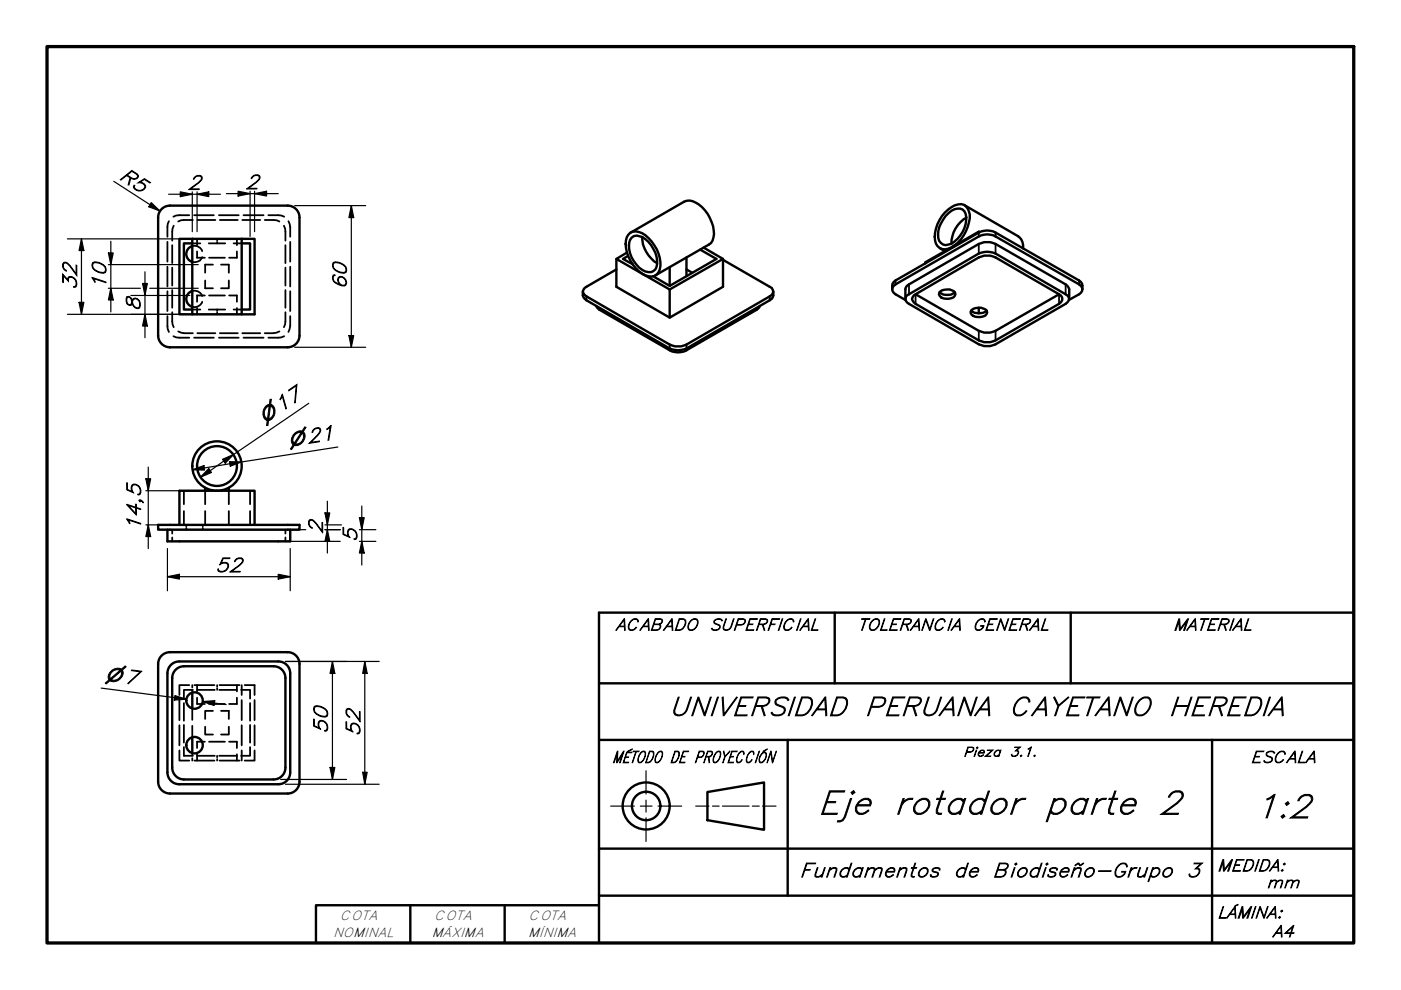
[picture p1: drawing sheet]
<svg xmlns="http://www.w3.org/2000/svg" width="297mm" height="210mm" viewBox="0 0 297 210" stroke-linecap="round" stroke-linejoin="round" font-family="sans-serif">
<!-- layer: Oculto (ISO) -->
<g fill="none" stroke="#000" stroke-width=".38">
<path d="M35.5 51.3v4.2M35.5 56.6v4.1M35.8 46.9l-.3 1.2v2.1M36.5 52v3.8M36.5 56.7v3.9M36.8 47.9l-.3 1.2v1.9M40.1 45.6l-2.8 .1-.5 .2M40.8 52.2a1.71 1.71 0 0 1 2.1 1M40.8 51.6h1.7M40.9 46.6l-2.5 .1-.6 .3M41.1 45.6h4.2M41.8 50.6v1.4"/>
<path d="M41.8 53.3v1.3h1.6M41.8 46.6h3.9M42.9 54.5a1.6 1.6 0 0 1-2.1 1M43.5 59.5v1.6h1.6M44.3 51.6h3.5M44.3 54.6h3.4M45.1 56.1h-1.6v1.7M46 50.6v.4M46 51.3v.3M46.4 45.6h4.2M46.6 46.6h3.8M46.9 56.1h1.6v1.7"/>
<path d="M48.5 59.5v1.6h-1.6M49.5 51.6h1.7M50.2 50.6v1.4M50.2 53.3v1.3h-1.6M51.4 46.6h3.8M51.6 45.6h4.3M56.1 46.6l2.6 .1 .5 .3M56.9 45.6h2.1l1.3 .3M60.2 47.9l.3 .6v2.5M60.5 52v3.8M60.5 56.7v3.9M61.2 46.9l.3 1.2v2.1"/>
<path d="M61.5 51.3v4.2M61.5 56.6v4.1M35.5 67v2.1l.3 1.3M35.5 61.8v4.1M36.5 66.2v1.9l.3 1.3M36.5 61.5v3.7M36.8 71.3l.5 .2 2.8 .1M37.8 70.3l1.2 .3h1.9M40.8 61.7a1.71 1.71 0 0 1 2.1 1.1M40.8 65.6h1.7M41.1 71.6h4.2M41.8 65.3v1.3"/>
<path d="M41.8 70.6h3.9M42.9 64a1.68 1.68 0 0 1-2.1 1.1M43.4 62.6h-1.6v1.4M44.3 65.6h3.5M44.3 62.6h3.4M46 65.6v.3M46 66.3v.3M46.4 71.6h4.2M46.6 70.6h3.8M48.6 62.6h1.6v1.4M49.5 65.6h1.7M50.2 65.3v1.3"/>
<path d="M51.4 70.6h3.8M51.6 71.6h4.3M59.2 70.3l-1.2 .3h-1.9M60.3 71.3l-1.3 .3h-2.1M60.5 66.2v2.5l-.3 .7M60.5 61.5v3.7M61.5 67v2.1l-.3 1.3M61.5 61.8v4.1M36.5 112.3v.8M36.5 114v.8M39 104v2.9M39 108.4v2.9"/>
<path d="M39.5 111.3v.3M39.5 111.9v.4M43 111.3v.3M43 111.9v.4M43.5 104v2.9M43.5 108.4v2.9M48.5 104v2.9M48.5 108.4v2.9M53 104v2.9M53 108.4v2.9M60.5 112.3v.8M60.5 114v.8"/>
<path d="M38 159.1v2.2h2.1M38 148.4v4.3M38 153.8v4.2M39 149.1v3.7M39 153.7v3.8M39 158.4v1.8h1.9M40.1 145.3h-2.1v2.1M40.8 145.3v.5M40.8 146.3v.5M40.8 150.1v2.5M40.8 153.9v2.4M40.8 159.7v.5"/>
<path d="M40.9 146.3h-1.9v1.8M41.2 145.3h4.3M41.8 145.3v1.3M41.8 147.9v1.4h1.6M41.8 159.9v1.4M41.8 146.3h3.7M43.4 157.3h-1.6v1.3M43.5 154.1v1.6h1.6M44.3 149.3h3.4M44.3 157.3h3.4M45.1 150.7h-1.6v1.7M46 145.3v.3"/>
<path d="M46 145.9v.4M46.5 146.3h3.7M46.5 145.3h4.3M46.9 150.7h1.6v1.7M48.5 154.1v1.6h-1.6M48.6 157.3h1.6v1.3M50.2 145.3v1.3M50.2 147.9v1.4h-1.6M50.2 159.9v1.4M51.1 146.3h1.9v1.8M51.2 145.3v2.1M51.2 148.4v4.3"/>
<path d="M51.2 153.8v4.2M51.2 159.1v2.2M51.9 145.3h2.1v2.1M53 158.4v1.8h-1.9M53 149.1v3.7M53 153.7v3.8M54 159.1v2.2h-2.1M54 148.4v4.3M54 153.8v4.2M40.8 160.8v.5M41.2 161.3h4.3M41.8 160.2h3.7"/>
<path d="M46 160.2v.4M46 160.9v.4M46.5 160.2h3.7M46.5 161.3h4.3"/>
</g>
<!-- layer: Visible (ISO) -->
<g fill="none" stroke="#000" stroke-width=".51">
<path d="M36 43.6h25a2.51 2.51 0 0 1 2.5 2.5v25a2.51 2.51 0 0 1-2.5 2.5h-25M36 43.6a2.51 2.51 0 0 0-2.5 2.5v25.1a2.51 2.51 0 0 0 2.5 2.4M40.7 52.2a1.75 1.75 0 0 0-1.2 1.7 1.75 1.75 0 0 0 1.2 1.6M40.8 50.6v16h10.4v-16M40.8 50.6h-2.8v16h2.8M40.8 51.6h-1.8v14h1.8M40.8 50.6h10.4M51.2 51.6h1.8v14h-1.8M51.2 50.6h2.8v16h-2.8M132.9 53.6l-2.2 1.3 11.3 6.5v5.9M133.2 54.3l-1.1 .6 2.1 1.1M133.7 49.3a3.4 3.4 0 0 1 3.8 1.2 7.5 7.5 0 0 1 2.4 6.6 2.03 2.03 0 0 1-3.1 1.3 7.8 7.8 0 0 1-4.1-7.4l.2-.7z"/>
<path d="M133.7 49.3l11.3-6.5a3.4 3.4 0 0 1 3.8 1.1 7.9 7.9 0 0 1 2.5 6.5l-.6 1.1-.4 .4-11.4 6.5M133.9 50.4a1.87 1.87 0 0 1 2.3-.1 6.5 6.5 0 0 1 3 6.3 1.82 1.82 0 0 1-3 .6 5.9 5.9 0 0 1-2.6-6.4zM136.1 50.3a6.7 6.7 0 0 0 3.2 5.5M142 56.7v3.9M145.5 57.1l1.2 .7M145.5 54.6v3.9M148.5 52.9l3.4 2-9.9 5.7-3.5-2M149.2 52.5l4.1 2.4v5.9l-11.3 6.5-11.3-6.5v-5.9M153.3 55.1l9.9 5.7a1.06 1.06 0 0 1 .8 1 1.06 1.06 0 0 1-.8 1l-17.7 10.3a4.3 4.3 0 0 1-3.5 0l-17.7-10.3a1.06 1.06 0 0 1-.7-1 1.06 1.06 0 0 1 .7-1l6.4-3.7M153.3 54.9l-11.3 6.5M199.3 52.6l1 .6M200.3 45.1a4.1 4.1 0 0 1 4-1.7 3.2 3.2 0 0 1 1.1 3.8 7.5 7.5 0 0 1-4.4 5.5 2.19 2.19 0 0 1-2.8-2.5 7.9 7.9 0 0 1 2.1-5.1z"/>
<path d="M201.1 45.2a2.28 2.28 0 0 1 3.4-.4 5.5 5.5 0 0 1-2.1 6.4 2.79 2.79 0 0 1-2.4 .7 1.96 1.96 0 0 1-1.1-2.1 6.9 6.9 0 0 1 2.2-4.6zM204.5 43.5l11.3 6.6a2.54 2.54 0 0 1 1.1 2.6M204.9 46.1a6.3 6.3 0 0 0-3.2 5.6M207.5 49.3l-17.6 10.2a1.56 1.56 0 0 0-.7 1.8M207.5 49.3a3.8 3.8 0 0 1 3.6 0l17.7 10.2a1.56 1.56 0 0 1 .7 1.8M207.5 49.3v-.2l-11.3 6.5v.3M207.5 49.1l.2 .1M40.7 61.7a1.75 1.75 0 0 0-1.2 1.7 1.75 1.75 0 0 0 1.2 1.6M123.6 61.8a1.58 1.58 0 0 0 .7 1.9l17.7 10.2a4.3 4.3 0 0 0 3.5 0l17.7-10.2a1.58 1.58 0 0 0 .8-1.9M126.4 64.9l.2 .3 .5 .5 14.9 8.6a3.8 3.8 0 0 0 3.5 0l14.9-8.6 .6-.5 .1-.3M192 63.6l-2.1-1.2a1.13 1.13 0 0 1-.7-1.1 1.13 1.13 0 0 1 .7-1l17.6-10.2a3.8 3.8 0 0 1 3.6 0l17.7 10.2a1.13 1.13 0 0 1 .7 1 1.13 1.13 0 0 1-.7 1.1l-2.2 1.2M192 63.4v-2.1l.3-.7 15.2-8.9a4.3 4.3 0 0 1 3.6 0l14.8 8.6 .4 .3 .4 .7v2.1"/>
<path d="M192.3 62.6l15.2-8.8a4.3 4.3 0 0 1 3.6 0l14.8 8.6a1.06 1.06 0 0 1 .8 1 1.06 1.06 0 0 1-.8 1l-14.8 8.6a4.3 4.3 0 0 1-3.6 0l-14.8-8.6a1.08 1.08 0 0 1-.4-1.8zM194.1 62.4l13.4-7.8a4.3 4.3 0 0 1 3.6 0l13.4 7.8-13.4 7.7a4.3 4.3 0 0 1-3.6 0zM194.1 62.4a1.06 1.06 0 0 0-.7 1 1.06 1.06 0 0 0 .7 1l13.4 7.8a4.3 4.3 0 0 0 3.6 0l13.4-7.8a1.09 1.09 0 0 0 .7-1 1.09 1.09 0 0 0-.7-1M199.2 61.9a2.52 2.52 0 0 0 3.2 0M199.3 61.8a2.53 2.53 0 0 1 3.2 .3 .92 .92 0 0 1-.8 1.1 2.1 2.1 0 0 1-2.6-.7zM205.9 65.8a2.52 2.52 0 0 0 3.3 0M206.1 65.7a2.53 2.53 0 0 1 3.1 .2 .92 .92 0 0 1-.7 1.2 2.11 2.11 0 0 1-2.7-.7v-.4zM207.5 65.2v1.3M33.5 111.3h30v1h-30zM35.5 112.3v2.5h26v-2.5M38 111.3v-7.3h16v7.3M43.5 103.4v.6"/>
<path d="M48.5 103.4v.6M36 138.3h25a2.51 2.51 0 0 1 2.5 2.5M36 138.3a2.51 2.51 0 0 0-2.5 2.5M33.5 140.8v24.9a2.51 2.51 0 0 0 2.5 2.5M35.5 142.8v20.9M38 140.2a2.51 2.51 0 0 0-2.5 2.6M38 140.2h21M40.8 146.8v3.3M40.8 156.3v3.4M59 140.2a2.51 2.51 0 0 1 2.5 2.6M61.5 142.8v20.9M63.5 140.8v24.9a2.51 2.51 0 0 1-2.5 2.5h-25"/>
<path d="M35.5 163.8a2.51 2.51 0 0 0 2.5 2.5M36.5 162.7v-18.9a2.51 2.51 0 0 1 2.5-2.5h19a2.51 2.51 0 0 1 2.5 2.5v18.9M36.5 162.8a2.51 2.51 0 0 0 2.5 2.5h19a2.51 2.51 0 0 0 2.5-2.5M38 166.3h21M61.5 163.8a2.51 2.51 0 0 1-2.5 2.5"/>
<circle cx="46" cy="98.8" r="4.2"/>
<circle cx="46" cy="98.8" r="5.2"/>
<circle cx="41.2" cy="148.5" r="1.75"/>
<circle cx="41.2" cy="158" r="1.75"/>
</g>
<!-- layer: Visible fina (ISO) -->
<g fill="none" stroke="#000" stroke-width=".38">
<path d="M189.9 59.5v.8M207.5 49.3v.8M207.5 51.7v2.1M211.1 49.3v.8M211.1 51.7v2.1M228.8 59.5v.8M124.3 62.8v.9M127.1 65.2v.5M142 73.1v1.2M145.5 73.1v1.2M160.4 65.2v.5M163.2 62.8v.9"/>
<path d="M192.7 60.3v2.1M194.1 62.4v2M207.5 70.1v2.1M211.1 70.1v2.1M224.5 62.4v2M225.9 60.3v2.1"/>
</g>
<!-- layer: Borde (ISO) -->
<path d="M10 9.9h277v190h-277z" fill="none" stroke="#000" stroke-width=".7"/>
<g fill="none" stroke="#000" stroke-width=".51">
<path d="M177 129.9v15M227 129.9v15M287 129.9h-160v70M127 156.9h160M127 144.9h160M167 156.9v33M257 156.9v43M127 179.9h160M150 167.9l12-2v10l-12-2zM87 191.9v8M107 191.9v8M127 191.9h-60v8"/>
<path d="M127 189.9h160"/>
<circle cx="137" cy="170.9" r="5"/>
<circle cx="137" cy="170.9" r="3"/>
</g>
<path d="M129.5 170.9h5M135.8 170.9h2.4M137 163.4v5M137 169.6v2.6M137 173.4v5M139.5 170.9h5M147.5 170.9h2.8M151.1 170.9h1.4M153.2 170.9h5.6M159.5 170.9h1.5M161.7 170.9h2.8" fill="none" stroke="#000" stroke-width=".25"/>
<!-- layer: Cota (ISO) -->
<g fill="none" stroke="#000" stroke-width=".25">
<path d="M24.1 38.5l9.8 6.2M14.3 50.6h35.5M17.3 50.6l.5 2.5h-1zM17.3 50.6v16M23 53.6h1l-.5 2.5zM23 56.1h19M23.5 51.2v14.9M30.7 57.6v14M32.1 43l1.8 1.7-2.3-.8zM35.8 41.2h10.9M38.2 40.7l2.6 .5-2.6 .5zM40.8 40.7v8.4"/>
<path d="M41.8 41.2l2.5-.5v1zM41.8 40.7v8.4M48 41.1h11M50.5 40.5l2.5 .6-2.5 .5zM53 40.5v9.6M54 41.1l2.5-.6v1.1zM54 40.5v8.6M62.5 43.6h15M74.5 43.6l.5 2.5h-1zM74.5 43.6v30M14.3 66.6h35.5M16.8 64.1h1l-.5 2.5z"/>
<path d="M23 61.1h6.8M23.5 61.1l.5 2.5h-1zM27.7 62.6h12.6M30.2 60.1h1l-.5 2.5zM30.7 66.6l.5 2.5h-1zM31.7 61.1h10.3M62.5 73.6h15M74 71.2h1l-.5 2.4zM31.4 99v17.3M40.8 99.6l2.4-.9 .2 1zM44.3 99.3l.5 .9-2.3 1zM47.2 97.4l2.3-1-1.7 1.8z"/>
<path d="M48.6 97.9l2.6 .1-2.4 .8zM65.5 85.5l-23 15.7M71.6 94.8l-30.8 4.8M30.9 101.5h1l-.5 2.5zM30.9 111.3h3.6M30.9 104h13.6M31.4 111.3l.5 2.5h-1zM35.5 116.3v9M37 112.3h27.8M37 114.8h35.1M61.5 116.3v9M68.9 108.7h1l-.5 2.6z"/>
<path d="M68.9 111.3h3.5M68.9 112.3h3.2M69.4 112.3l.5 2.5h-1zM69.4 106.3v11M76.2 109.8h1l-.5 2.5zM76.2 112.3h3.5M76.2 114.8h3.5M76.7 114.8l.5 2.5h-1zM76.7 107.3v12.5M35.5 122.3l2.5-.5v1zM35.5 122.3h26M59 121.8l2.5 .5-2.5 .5z"/>
<path d="M21.5 145.9l18 2.3-2.5-.3M37.1 147.5l2.4 .7-2.5 .2zM43 148.8l2.5-.2-.1 1zM43 148.8l4.9 .6M60.5 140.2h19.9M70.5 140.2l.5 2.6h-1zM70.5 140.2v25.1M77.3 140.2l.6 2.6h-1zM77.3 140.2v26.1M59.5 165.3h14M60.5 166.3h19.9M70 162.7h1l-.5 2.6z"/>
<path d="M76.9 163.7h1l-.6 2.6z"/>
</g>
<g fill="#000">
<path d="M17.3 50.6l.5 2.5h-1z" fill-rule="evenodd"/>
<path d="M23 53.6h1l-.5 2.5z" fill-rule="evenodd"/>
<path d="M32.1 43l1.8 1.7-2.3-.8z" fill-rule="evenodd"/>
<path d="M38.2 40.7l2.6 .5-2.6 .5z" fill-rule="evenodd"/>
<path d="M41.8 41.2l2.5-.5v1z" fill-rule="evenodd"/>
<path d="M50.5 40.5l2.5 .6-2.5 .5z" fill-rule="evenodd"/>
<path d="M54 41.1l2.5-.6v1.1z" fill-rule="evenodd"/>
<path d="M74.5 43.6l.5 2.5h-1z" fill-rule="evenodd"/>
<path d="M16.8 64.1h1l-.5 2.5z" fill-rule="evenodd"/>
<path d="M23.5 61.1l.5 2.5h-1z" fill-rule="evenodd"/>
<path d="M30.2 60.1h1l-.5 2.5z" fill-rule="evenodd"/>
<path d="M30.7 66.6l.5 2.5h-1z" fill-rule="evenodd"/>
<path d="M74 71.2h1l-.5 2.4z" fill-rule="evenodd"/>
<path d="M40.8 99.6l2.4-.9 .2 1z" fill-rule="evenodd"/>
<path d="M44.3 99.3l.5 .9-2.3 1z" fill-rule="evenodd"/>
<path d="M47.2 97.4l2.3-1-1.7 1.8z" fill-rule="evenodd"/>
<path d="M48.6 97.9l2.6 .1-2.4 .8z" fill-rule="evenodd"/>
<path d="M30.9 101.5h1l-.5 2.5z" fill-rule="evenodd"/>
<path d="M31.4 111.3l.5 2.5h-1z" fill-rule="evenodd"/>
<path d="M68.9 108.7h1l-.5 2.6z" fill-rule="evenodd"/>
<path d="M69.4 112.3l.5 2.5h-1z" fill-rule="evenodd"/>
<path d="M76.2 109.8h1l-.5 2.5z" fill-rule="evenodd"/>
<path d="M76.7 114.8l.5 2.5h-1z" fill-rule="evenodd"/>
<path d="M35.5 122.3l2.5-.5v1z" fill-rule="evenodd"/>
<path d="M59 121.8l2.5 .5-2.5 .5z" fill-rule="evenodd"/>
<path d="M37.1 147.5l2.4 .7-2.5 .2z" fill-rule="evenodd"/>
<path d="M43 148.8l2.5-.2-.1 1z" fill-rule="evenodd"/>
<path d="M70.5 140.2l.5 2.6h-1z" fill-rule="evenodd"/>
<path d="M77.3 140.2l.6 2.6h-1z" fill-rule="evenodd"/>
<path d="M70 162.7h1l-.5 2.6z" fill-rule="evenodd"/>
<path d="M76.9 163.7h1l-.6 2.6z" fill-rule="evenodd"/>
</g>
<g font-size="7">
<text x="173.4" y="172.6">Eje rotador</text>
<text x="221.5" y="172.6">parte 2</text>
<text x="265.9" y="173.4">1:2</text>
</g>
<text font-size="5.6" x="141.8" y="151.7">UNIVERSIDAD PERUANA CAYETANO HEREDIA</text>
<g font-size="4.2">
<text x="25.1" y="37.8" transform="rotate(33 25.1 37.8)">R5</text>
<text x="39.8" y="40.2">2</text>
<text x="52" y="40">2</text>
<text x="16.3" y="61.5" transform="rotate(-90 16.3 61.5)">32</text>
<text x="22.5" y="61.4" transform="rotate(-90 22.5 61.4)">10</text>
<text x="73.5" y="61.4" transform="rotate(-90 73.5 61.4)">60</text>
<text x="29.7" y="66" transform="rotate(-90 29.7 66)">8</text>
<text x="29.8" y="112.6" transform="rotate(-90 29.8 112.6)">14,5</text>
<text x="68.4" y="113.3" transform="rotate(-90 68.4 113.3)">2</text>
<text x="75.7" y="115" transform="rotate(-90 75.7 115)">5</text>
<text x="45.6" y="121.3">52</text>
<text x="69.5" y="155.6" transform="rotate(-90 69.5 155.6)">50</text>
<text x="76.3" y="156.2" transform="rotate(-90 76.3 156.2)">52</text>
<text x="169.5" y="186">Fundamentos</text>
<text x="202.1" y="186">de Biodiseño-Grupo 3</text>
</g>
<g font-size="4.1">
<text x="56.1" y="89.8" transform="rotate(-34 56.1 89.8)">⌀17</text>
<text x="61.3" y="94.7" transform="rotate(-9 61.3 94.7)">⌀21</text>
<text x="22.2" y="144.2" transform="rotate(7 22.2 144.2)">⌀7</text>
</g>
<g font-size="3.5">
<text x="130.5" y="133.6">ACABADO</text>
<text x="150.3" y="133.6">SUPERFICIAL</text>
<text x="181.8" y="133.6">TOLERANCIA</text>
<text x="206.1" y="133.6">GENERAL</text>
<text x="248.7" y="133.6">MATERIAL</text>
<text x="129.8" y="161.7">MÉTODO DE PROYECCIÓN</text>
<text x="265.1" y="161.7">ESCALA</text>
<text x="258.1" y="184.7">MEDIDA:</text>
<text x="268.5" y="188.2">mm</text>
<text x="258.1" y="194.7">LÁMINA:</text>
<text x="269.7" y="198.7">A4</text>
</g>
<g font-size="2.8">
<text x="204.2" y="160.4">Pieza 3.1.</text>
<text x="72.1" y="195.1">COTA</text>
<text x="92.1" y="195.1">COTA</text>
<text x="112.1" y="195.1">COTA</text>
<text x="70.6" y="198.7">NOMINAL</text>
<text x="91.6" y="198.7">MÁXIMA</text>
<text x="112" y="198.7">MÍNIMA</text>
</g>
</svg>
